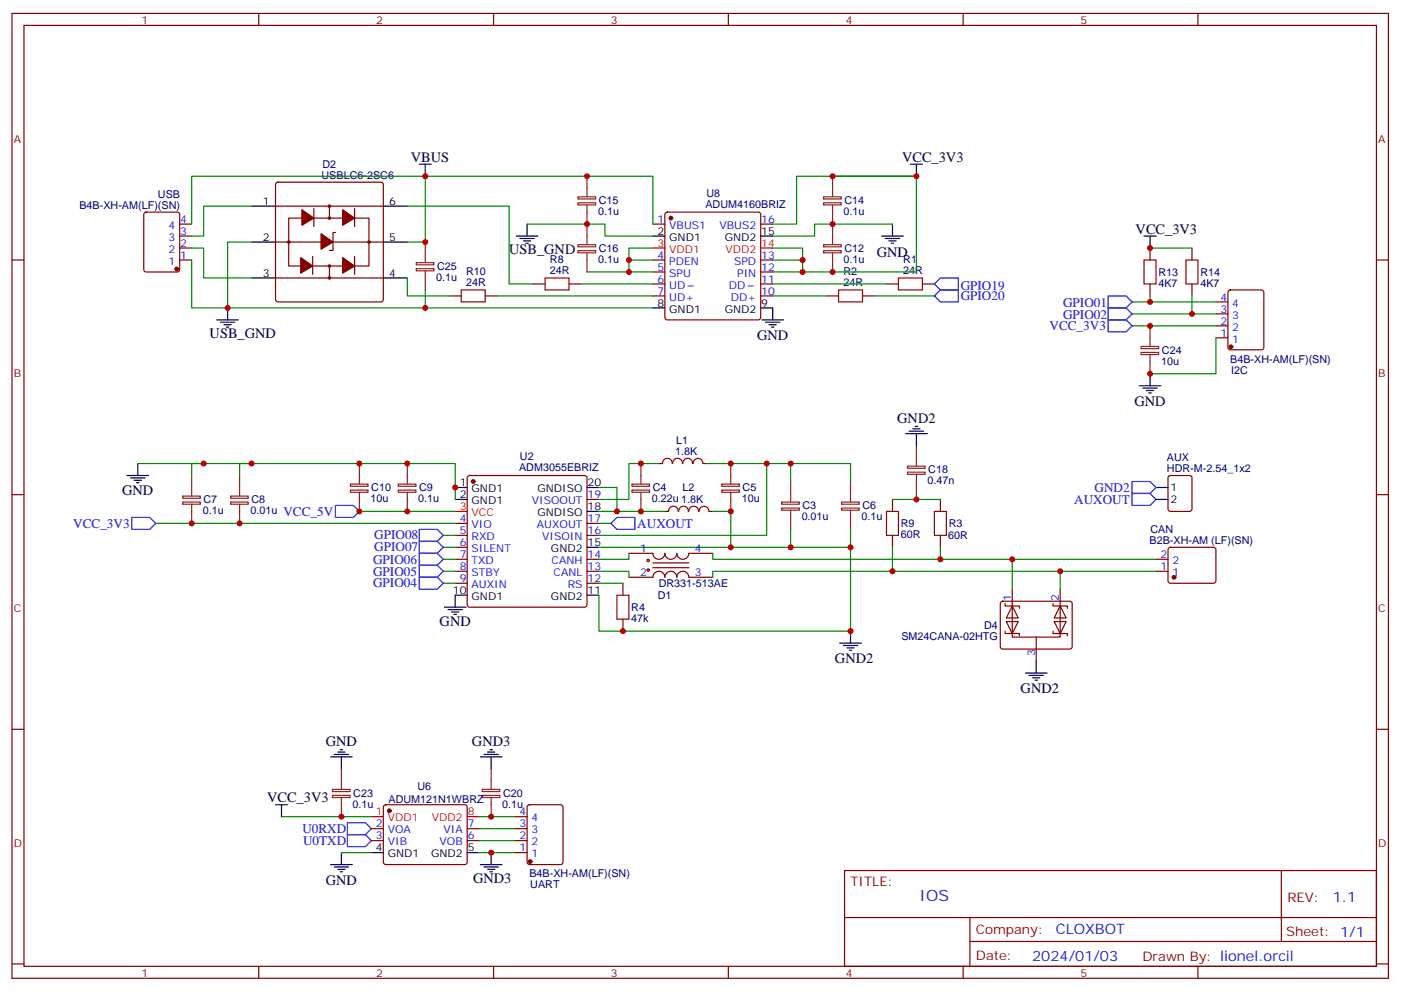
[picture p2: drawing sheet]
<svg xmlns="http://www.w3.org/2000/svg" width="413mm" height="292mm" viewBox="0 0 413 292" stroke-linecap="round" stroke-linejoin="round" font-family="sans-serif">
<g fill="none" stroke="#870000" stroke-width=".35">
<path d="M3.5 4h405.4v284.3h-405.4zM7.1 7.5h398.2v277.3h-398.2zM76.2 4v3.5M145.3 4v3.5M214.5 4v3.5M283.6 4v3.5M352.8 4v3.5M3.5 76.6h3.6M42.6 62.7l.4-.2h9.2l.7 .4v16.5l-.4 .7-9.5 .1-.6-.5-.1-16.5zM52.9 76.6h3.5M52.9 73.1h3.5M52.9 69.6h3.5"/>
<path d="M52.9 66h3.5M192.3 76.6h3.5M192.3 66h3.5M196 62.7l.5-.2h26.8l.5 .2 .2 .5v30.4l-.2 .5-.5 .2h-26.8l-.5-.3-.2-.4v-30.4zM224 76.6h3.5M224 66h3.5M338.7 73.1v3.5M351 73.1v3.5M405.3 76.6h3.6M132.3 87.2h3.5M142.9 87.2h3.5M157 83.7h3.5"/>
<path d="M167.6 83.7h3.5M192.3 83.7h3.5M192.3 87.2h3.5M192.3 80.2h3.5M224 83.7h3.5M224 87.2h3.5M224 80.2h3.5M243.4 87.2h3.5M254 87.2h3.5M261.1 83.7h3.5M271.6 83.7h3.6M338.7 83.7v3.5"/>
<path d="M351 83.7v3.5M358.1 99.6h3.5M358.1 96h3.5M358.1 92.5h3.5M358.1 89h3.5M361.8 85.6l.5-.2h9.2l.6 .5 .1 16.5-.5 .6-9.4 .1-.6-.5-.1-16.5zM197.9 136.6a1.41 1.41 0 0 0-1.4-1.5 1.41 1.41 0 0 0-1.4 1.5h-1.1M198.1 136.6a1.41 1.41 0 0 1 1.4-1.5 1.41 1.41 0 0 1 1.4 1.5M201.1 136.6a1.41 1.41 0 0 1 1.4-1.5 1.41 1.41 0 0 1 1.4 1.5M204.2 136.6a1.41 1.41 0 0 1 1.4-1.5 1.41 1.41 0 0 1 1.4 1.5M207.1 136.6h1M3.5 145.8h3.6"/>
<path d="M134.1 154.2h3.5M134.1 157.8h3.5M137.8 140.3l.5-.2h33.9l.5 .2 .2 .5v37.4l-.3 .5-.4 .2h-33.9l-.5-.2-.2-.5v-37.4zM172.9 154.2h3.5M172.9 157.8h3.5M172.9 147.2h3.5M199.7 150.7a1.41 1.41 0 0 0-1.4-1.5 1.41 1.41 0 0 0-1.4 1.5h-1.1M199.9 150.7a1.41 1.41 0 0 1 1.4-1.5 1.41 1.41 0 0 1 1.4 1.5M202.9 150.7a1.41 1.41 0 0 1 1.4-1.5 1.41 1.41 0 0 1 1.4 1.5M205.9 150.7a1.41 1.41 0 0 1 1.4-1.5 1.41 1.41 0 0 1 1.4 1.5M208.8 150.7h1.1M262.8 147.2v3.5"/>
<path d="M262.8 157.8v3.5M276.9 147.2v3.5M276.9 157.8v3.5M344.2 140.3l.5-.2h5.6l.7 .5v9.4l-.4 .7h-5.9l-.7-.5v-9.4zM405.3 145.8h3.6M134.1 161.3h3.5M134.1 164.8h3.5M134.1 168.3h3.5M134.1 171.9h3.5M172.9 164.8h3.5M172.9 168.3h3.5M172.9 171.9h3.5"/>
<path d="M183.4 171.9v3.5M185.2 170.1h7.1a1.76 1.76 0 0 1 1.7-1.8 1.76 1.76 0 0 1 1.8 1.8 1.76 1.76 0 0 1 1.8-1.8 1.76 1.76 0 0 1 1.7 1.8 1.76 1.76 0 0 1 1.8-1.8 1.76 1.76 0 0 1 1.7 1.8h7.1M185.2 163.1h7.1a1.76 1.76 0 0 0 1.7 1.7 1.76 1.76 0 0 0 1.8-1.7 1.76 1.76 0 0 0 1.8 1.7 1.76 1.76 0 0 0 1.7-1.7 1.76 1.76 0 0 0 1.8 1.7 1.76 1.76 0 0 0 1.7-1.7h7.1M192.3 167.3h10.5M192.3 165.9h10.5M294.8 177.4l.5-.2h20l.4 .7v12.9l-.7 .5-20-.1-.4-.6v-12.7zM296 177.9v.7h4.2v.7M298.1 178.6l1.8 3.5h-3.6zM298.1 173.6v14.1h14.1v-14.1M310.1 177.9v.7h4.2v.7M312.2 178.6l1.8 3.5h-3.6zM340.4 164.8h3.6"/>
<path d="M340.4 168.3h3.6M344.2 161.5l.5-.2h12.7l.5 .2 .2 .5-.1 9.4-.6 .5-13-.1-.4-.6v-9.2zM183.4 182.5v3.5M296 186v.7h4.2v.7M296.3 183.2h3.6l-1.8 3.5zM305.2 187.7v7.1M310.1 186v.7h4.2v.7M310.4 183.2h3.6l-1.8 3.5zM3.5 214.9h3.6M405.3 214.9h3.6M113.1 237.3l.5-.2h23.3l.5 .2 .2 .5-.1 16.5-.6 .5-23.6-.1-.4-.6v-16.3zM155.5 237.3l.4-.2h9.2l.7 .5v16.5l-.5 .6-9.4 .1-.6-.5-.1-16.5z"/>
<path d="M109.4 244.2h3.5M109.4 247.7h3.5M137.6 244.2h3.5M137.6 247.7h3.5M151.7 244.2h3.5M151.7 247.7h3.5M151.7 251.2h3.5M151.7 240.7h3.5M248.7 256.5h156.6v28.3h-156.6zM377.3 256.6v20.8M248.7 270.4h156.5M285.6 277.4h119.6"/>
<path d="M285.6 270.4v14.1M3.5 284.1h3.6M76.2 284.8v3.5M145.3 284.8v3.5M214.5 284.8v3.5M283.6 284.8v3.5M352.8 284.8v3.5M405.3 284.1h3.6"/>
<circle cx="190.9" cy="165.2" r=".35"/>
<circle cx="190.9" cy="168" r=".35"/>
</g>
<g fill="none" stroke="#000" stroke-width=".35">
<path d="M123.5 48.4h3.5M125.2 48.4v3.5M268.1 48.4h3.5M269.9 48.4v3.5M152 69.6h6.4M153.1 70.3h4.2M154.2 71h2.1M154.9 71.7h.7M155.2 66v3.6M192.3 69.6h3.5M224 69.6h3.5M259.6 69.6h6.4"/>
<path d="M260.7 70.3h4.2M261.8 71h2.1M262.5 71.7h.7M262.8 66v3.6M336.9 69.6h3.5M338.7 69.6v3.5M192.3 90.7h3.5M224 90.7h3.5v3.6M224.4 94.3h6.3M225.4 95h4.3M226.5 95.7h2.1M227.2 96.4h.7"/>
<path d="M335.5 113.7h6.3M336.5 114.4h4.3M337.6 115.1h2.1M338.3 115.8h.7M338.7 110.1v3.6M40.6 136.6v3.5M266.7 127.8h6.3M267.8 127.1h4.2M268.8 126.4h2.1M269.5 125.7h.7M269.9 127.8v3.5M37.4 140.1h6.3"/>
<path d="M38.5 140.8h4.2M39.5 141.5h2.1M40.2 142.2h.7M134.1 143.7h3.5M134.1 147.2h3.5M172.9 143.7h3.5M172.9 150.7h3.5M340.4 143.7h3.6M340.4 147.2h3.6M130.9 178.9h6.3M131.9 179.6h4.3M137.6 175.4h-3.5v3.5"/>
<path d="M172.9 175.4h3.5M172.9 161.3h3.5M133 180.3h2.1M133.7 181h.7M247.3 189.5h6.3M248.4 190.2h4.2M249.4 190.9h2.1M250.1 191.6h.7M250.5 186v3.5M302 198.3h6.3M303 199h4.3M304.1 199.7h2.1"/>
<path d="M305.2 194.8v3.5M304.8 200.4h.7M81.1 237.1h3.6M82.9 237.1v3.6M97.4 223h6.3M98.4 222.3h4.3M99.5 221.6h2.1M100.2 220.9h.7M100.5 223v3.6M141.5 223h6.3M142.5 222.3h4.3M143.6 221.6h2.1"/>
<path d="M144.3 220.9h.7M144.6 223v3.6M97.4 254.8h6.3M98.4 255.5h4.3M99.5 256.2h2.1M100.2 256.9h.7M100.5 251.2v3.6M109.4 251.2h3.5M137.6 251.2h3.5M141.5 254.8h6.3M142.5 255.5h4.3M143.6 256.2h2.1"/>
<path d="M144.3 256.9h.7M144.6 251.2v3.6"/>
</g>
<g fill="#870000" stroke="#870000" stroke-width=".35">
<circle cx="139.3" cy="141.9" r=".53"/>
<circle cx="345.7" cy="170.1" r=".53"/>
<circle cx="52" cy="79.3" r=".53"/>
<circle cx="114.7" cy="238.9" r=".53"/>
<circle cx="156.1" cy="253.9" r=".53"/>
<circle cx="197.6" cy="64.3" r=".53"/>
<circle cx="362.5" cy="102.2" r=".53"/>
</g>
<path d="M192.3 73.1h3.5M224 73.1h3.5M134.1 150.7h3.5M109.4 240.7h3.5M137.6 240.7h3.5" fill="none" stroke="#f00" stroke-width=".35"/>
<g fill="none" stroke="#8c2424" stroke-width=".35">
<path d="M170.2 58h5.2v.6h-5.2zM170.2 59.8h5.2v.6h-5.2zM172.9 51.9v6M242.5 58h5.2v.6h-5.2zM242.5 59.8h5.2v.6h-5.2zM245.2 51.9v6M170.2 72.1h5.2v.6h-5.2zM170.2 73.9h5.2v.6h-5.2zM172.9 60.4v11.6M172.9 74.5v5.7M242.5 72.1h5.2v.6h-5.2zM242.5 73.9h5.2v.6h-5.2z"/>
<path d="M245.2 60.4v11.6M245.2 74.5v5.7M338.7 96v6M336 102.1h5.2v.6h-5.2zM336 103.9h5.2v.6h-5.2zM338.7 104.5v5.6M105.8 136.6v6M119.9 136.6v6M188.7 136.6v6M215.2 136.6v6M267.2 137.4h5.2v.6h-5.2zM267.2 139.1h5.2v.7h-5.2z"/>
<path d="M269.9 131.3v6M269.9 139.8v5.6M53.8 146.2h5.2v.6h-5.2zM53.8 148h5.2v.6h-5.2zM56.4 140.1v6M56.4 148.6v5.6M67.9 146.2h5.2v.6h-5.2zM67.9 148h5.2v.6h-5.2zM70.6 140.1v6M70.6 148.6v5.6M103.2 142.7h5.2v.6h-5.2zM103.2 144.4h5.2v.7h-5.2z"/>
<path d="M105.8 145.1v5.6M117.3 142.7h5.2v.6h-5.2zM117.3 144.4h5.2v.7h-5.2zM119.9 145.1v5.6M186.1 142.7h5.2v.6h-5.2zM186.1 144.4h5.2v.7h-5.2zM188.7 145.1v5.6M212.5 142.7h5.2v.6h-5.2zM212.5 144.4h5.2v.7h-5.2zM215.2 145.1v5.6M230.2 148h5.2v.6h-5.2zM230.2 149.7h5.2v.7h-5.2z"/>
<path d="M232.8 141.9v6M232.8 150.4v5.6M247.8 148h5.2v.6h-5.2zM247.8 149.7h5.2v.7h-5.2zM250.5 141.9v6M250.5 150.4v5.6M97.9 232.6h5.2v.7h-5.2zM97.9 234.4h5.2v.6h-5.2zM100.5 226.6v6M100.5 235v5.7M142 232.6h5.2v.7h-5.2zM142 234.4h5.2v.6h-5.2z"/>
<path d="M144.6 226.6v6M144.6 235v5.7"/>
</g>
<g fill="none" stroke="#008700" stroke-width=".35">
<path d="M245.2 51.9h24.7M269.9 51.9v28.3h-42.4M269.9 51.9h-35.3v14.1h-7.1M155.2 66h23v3.6h14.1M185.2 76.6h7.1M192.3 73.1h-7.1v7.1h-12.3M227.5 73.1h8.9v7.1M227.5 76.6h8.9M262.8 66h-22.9v3.6h-12.4M338.7 73.1h12.3M146.4 87.2h45.9M171.1 83.7h21.2"/>
<path d="M185.2 80.2h7.1M227.5 83.7h33.6M227.5 87.2h15.9M257.5 87.2h17.7M333.4 96h24.7M333.4 92.5h24.7M333.4 89h24.7M338.7 87.2v1.8M351 87.2v5.3M358.1 99.6v10.5h-19.4M40.6 136.6h19.4M74.1 136.6h-17.7v3.5"/>
<path d="M194 136.6h-8.8v10.6h-8.8M208.1 136.6h17.7v21.2h-49.4M225.8 136.6h7v5.3M232.8 136.6h17.7v5.3M45.9 154.2h88.2M70.6 140.1v-3.5h63.5v10.6M105.8 150.7h28.3M130.5 157.8h3.6M176.4 143.7h5.3v7M176.4 150.7h19.4M176.4 154.2h3.5M209.9 150.7h5.3v10.6"/>
<path d="M232.8 156v5.3M250.5 156v5.3h-74.1M269.9 145.4v1.8h-7.1M269.9 147.2h7M130.5 168.3h3.6M130.5 171.9h3.6M130.5 164.8h3.6M130.5 161.3h3.6M176.4 168.3h8.8v1.8M176.4 171.9h7M185.2 163.1v1.7h-8.8M209.9 163.1v1.7h130.5"/>
<path d="M209.9 170.1v-1.8h102.3v5.3M250.5 161.3v24.7h-74.1v-10.6M262.8 161.3v7M276.9 161.3v3.5M298.1 164.8v8.8M312.2 168.3h28.2M82.9 240.7h26.5M100.5 251.2h8.9M141.1 240.7h10.6M141.1 251.2h10.6M141.1 244.2h10.6M141.1 247.7h10.6"/>
</g>
<g fill="none" stroke="#00f" stroke-width=".35">
<path d="M275.2 83.7l1.7-1.8h5.3v3.5h-5.3zM275.2 87.2l1.7-1.8h5.3v3.6h-5.3zM326.3 94.3h5.3l1.8 1.7-1.8 1.8h-5.3zM326.3 90.7h5.3l1.8 1.8-1.8 1.8h-5.3zM326.3 87.2h5.3l1.8 1.8-1.8 1.7h-5.3zM38.8 152.5h5.3l1.8 1.7-1.8 1.8h-5.3zM98.8 148.9h5.3l1.7 1.8-1.7 1.8h-5.3zM123.5 159.5h5.3l1.7 1.8-1.7 1.8h-5.3zM123.5 156h5.3l1.7 1.8-1.7 1.7h-5.3zM179.9 154.2l1.8-1.7h5.3v3.5h-5.3zM333.4 145.4h5.3l1.7 1.8-1.7 1.7h-5.3zM333.4 141.9h5.3l1.7 1.8-1.7 1.7h-5.3z"/>
<path d="M123.5 170.1h5.3l1.7 1.8-1.7 1.7h-5.3zM123.5 166.6h5.3l1.7 1.7-1.7 1.8h-5.3zM123.5 163.1h5.3l1.7 1.7-1.7 1.8h-5.3zM102.3 246h5.3l1.8 1.7-1.8 1.8h-5.3zM102.3 242.4h5.3l1.8 1.8-1.8 1.8h-5.3z"/>
</g>
<path d="M336.9 76.6h3.5v7.1h-3.5zM349.2 76.6h3.6v7.1h-3.6zM135.8 85.4h7.1v3.6h-7.1zM160.5 81.9h7.1v3.5h-7.1zM246.9 85.4h7.1v3.6h-7.1zM264.6 81.9h7v3.5h-7zM261.1 150.7h3.5v7.1h-3.5zM275.2 150.7h3.5v7.1h-3.5zM181.7 175.4h3.5v7.1h-3.5z" fill="none" stroke="#a10000" stroke-width=".35"/>
<path d="M81.4 53.9l.4-.2h30.4l.5 .2 .2 .5v33.9l-.2 .5-.5 .2h-30.4l-.5-.3-.2-.4v-33.9z" fill="#fff" stroke="#870000" stroke-width=".35"/>
<path d="M74.1 60.7h7M74.1 71.3h7M112.9 60.7h7M112.9 71.3h7M63.9 94.3h6.3M64.9 95h4.2M66 95.7h2.1M66.7 96.4h.7M67 90.7v3.6M74.1 81.9h7M112.9 81.9h7" fill="none" stroke="#000" stroke-width=".35"/>
<g fill="none" stroke="#870000" stroke-width=".35">
<path d="M81.1 60.7h31.8M81.1 71.3h31.8M85 64.3h23.7v14.1h-23.7zM92.1 75.6v5.3M92.4 61.5v5.2M97 60.7v3.6M97 78.4v3.5M98.8 68.5h-.7v5.3h-1.1M104.4 61.5v5.2M104.4 75.6v5.3M81.1 81.9h31.8"/>
<circle cx="85" cy="71.3" r=".35"/>
<circle cx="97" cy="78.4" r=".35"/>
<circle cx="97" cy="64.3" r=".35"/>
<circle cx="97" cy="60.7" r=".35"/>
<circle cx="108.7" cy="71.3" r=".35"/>
<circle cx="97" cy="81.9" r=".35"/>
</g>
<g fill="#870000" stroke="#870000" stroke-width=".35">
<path d="M94.5 68.9l3.6 2.4-3.6 2.1z"/>
<path d="M88.9 61.8l3.5 2.5-3.5 2.1z"/>
<path d="M100.9 61.8l3.5 2.5-3.5 2.1z"/>
<path d="M88.5 75.9l3.6 2.5-3.6 2.1z"/>
<path d="M100.9 75.9l3.5 2.5-3.5 2.1z"/>
</g>
<path d="M125.2 51.9v19.4h-5.3M56.4 73.1h3.6v8.8h14.1M56.4 76.6v14.1h10.6M56.4 66v-14.1h135.9v14.1M74.1 60.7h-14.1v8.9h-3.6M74.1 71.3h-7.1v19.4M119.9 60.7h30v23h7.1M67 90.7h125.3M119.9 81.9v5.3h12.4M125.2 85.4v5.3" fill="none" stroke="#008700" stroke-width=".35"/>
<path d="M122.6 77.4h5.2v.6h-5.2zM122.6 79.2h5.2v.6h-5.2zM125.2 71.3v6M125.2 79.8v5.6" fill="none" stroke="#8c2424" stroke-width=".35"/>
<g fill="#c00">
<circle cx="119.9" cy="150.7" r=".88"/>
<circle cx="105.8" cy="150.7" r=".88"/>
<circle cx="134.1" cy="143.7" r=".88"/>
<circle cx="119.9" cy="136.6" r=".88"/>
<circle cx="105.8" cy="136.6" r=".88"/>
<circle cx="74.1" cy="136.6" r=".88"/>
<circle cx="60" cy="136.6" r=".88"/>
<circle cx="188.7" cy="136.6" r=".88"/>
<circle cx="188.7" cy="150.7" r=".88"/>
<circle cx="215.2" cy="136.6" r=".88"/>
<circle cx="225.8" cy="136.6" r=".88"/>
<circle cx="232.8" cy="136.6" r=".88"/>
<circle cx="232.8" cy="161.3" r=".88"/>
<circle cx="250.5" cy="161.3" r=".88"/>
<circle cx="181.7" cy="150.7" r=".88"/>
<circle cx="215.2" cy="161.3" r=".88"/>
<circle cx="215.2" cy="150.7" r=".88"/>
<circle cx="183.4" cy="186" r=".88"/>
<circle cx="250.5" cy="186" r=".88"/>
<circle cx="56.4" cy="154.2" r=".88"/>
<circle cx="70.6" cy="154.2" r=".88"/>
<circle cx="276.9" cy="164.8" r=".88"/>
<circle cx="269.9" cy="147.2" r=".88"/>
<circle cx="298.1" cy="164.8" r=".88"/>
<circle cx="312.2" cy="168.3" r=".88"/>
<circle cx="262.8" cy="168.3" r=".88"/>
<circle cx="185.2" cy="76.6" r=".88"/>
<circle cx="236.4" cy="80.2" r=".88"/>
<circle cx="236.4" cy="76.6" r=".88"/>
<circle cx="144.6" cy="240.7" r=".88"/>
<circle cx="100.5" cy="240.7" r=".88"/>
<circle cx="144.6" cy="251.2" r=".88"/>
<circle cx="338.7" cy="96" r=".88"/>
<circle cx="338.7" cy="110.1" r=".88"/>
<circle cx="338.7" cy="73.1" r=".88"/>
<circle cx="351" cy="92.5" r=".88"/>
<circle cx="338.7" cy="89" r=".88"/>
<circle cx="245.2" cy="51.9" r=".88"/>
<circle cx="269.9" cy="51.9" r=".88"/>
<circle cx="185.2" cy="80.2" r=".88"/>
<circle cx="172.9" cy="66" r=".88"/>
<circle cx="245.2" cy="66" r=".88"/>
<circle cx="245.2" cy="80.2" r=".88"/>
<circle cx="172.9" cy="51.9" r=".88"/>
<circle cx="125.2" cy="51.9" r=".88"/>
<circle cx="125.2" cy="90.7" r=".88"/>
<circle cx="67" cy="90.7" r=".88"/>
<circle cx="125.2" cy="71.3" r=".88"/>
</g>
<text font-size="4.6" fill="#00f" x="270.8" y="265.6">IOS</text>
<g font-size="4.2">
<text x="121" y="47.7">VBUS</text>
<text x="265.6" y="47.7">VCC_3V3</text>
<text x="334.4" y="68.9">VCC_3V3</text>
<text x="149.9" y="74.9">USB_GND</text>
<text x="258.2" y="75.6">GND</text>
<text x="61.7" y="99.6">USB_GND</text>
<text x="223" y="100.3">GND</text>
<text x="334.1" y="119.7">GND</text>
<text x="264.2" y="124.6">GND2</text>
<text x="36" y="145.8">GND</text>
<text x="129.5" y="184.6">GND</text>
<text x="245.9" y="195.5">GND2</text>
<text x="300.6" y="204.3">GND2</text>
<text x="96" y="219.9">GND</text>
<text x="139" y="219.8">GND3</text>
<text x="78.7" y="236.4">VCC_3V3</text>
<text x="96" y="260.9">GND</text>
<text x="139.3" y="260.1">GND3</text>
</g>
<g font-size="4.2" fill="#00f">
<text x="392.5" y="265.8">1.1</text>
<text x="310.9" y="275.4">CLOXBOT</text>
<text x="304" y="283.2">2024/01/03</text>
</g>
<g font-size="3.9" fill="#00f">
<text x="282.9" y="85.3">GPIO19</text>
<text x="282.9" y="88.5">GPIO20</text>
<text x="313.1" y="93.9">GPIO02</text>
<text x="313.1" y="90.3">GPIO01</text>
<text x="309.1" y="97.3">VCC_3V3</text>
<text x="316.3" y="148.4">AUXOUT</text>
<text x="322.3" y="144.9">GND2</text>
<text x="21.6" y="155.5">VCC_3V3</text>
<text x="83.5" y="152">VCC_5V</text>
<text x="187.7" y="155.6">AUXOUT</text>
<text x="110.2" y="158.9">GPIO08</text>
<text x="109.9" y="166.1">GPIO06</text>
<text x="110.2" y="162.5">GPIO07</text>
<text x="109.9" y="173.1">GPIO04</text>
<text x="109.9" y="169.6">GPIO05</text>
<text x="89.1" y="245.4">U0RXD</text>
<text x="89.3" y="248.9">U0TXD</text>
</g>
<g font-size="3.9" fill="#800">
<text x="250.5" y="261.1">TITLE:</text>
<text x="379.1" y="265.8">REV:</text>
<text x="287.4" y="275.3">Company:</text>
<text x="378.7" y="275.9">Sheet: 1/1</text>
<text x="287.4" y="283">Date:</text>
<text x="336.4" y="283.1">Drawn By: lionel.orcil</text>
</g>
<g font-size="3.2" fill="#800">
<text x="41.6" y="6.9">1</text>
<text x="110.8" y="6.9">2</text>
<text x="179.9" y="6.9">3</text>
<text x="249.1" y="6.9">4</text>
<text x="318.2" y="6.9">5</text>
<text x="4.1" y="42.1">A</text>
<text x="405.9" y="42.1">A</text>
<text x="4.1" y="111.2">B</text>
<text x="405.9" y="111.2">B</text>
<text x="4.1" y="180.3">C</text>
<text x="405.9" y="180.3">C</text>
<text x="4.1" y="249.5">D</text>
<text x="405.9" y="249.5">D</text>
<text x="41.6" y="287.8">1</text>
<text x="110.8" y="287.8">2</text>
<text x="179.9" y="287.8">3</text>
<text x="249.1" y="287.8">4</text>
<text x="318.2" y="287.8">5</text>
</g>
<g font-size="3.2" fill="#000080">
<text x="94.7" y="52.6">USBLC6-2SC6</text>
<text x="94.9" y="49.4">D2</text>
<text x="46.5" y="58.3">USB</text>
<text x="208" y="58">U8</text>
<text x="23.4" y="61.5">B4B-XH-AM(LF)(SN)</text>
<text x="176.1" y="63.3">0.1u</text>
<text x="176.4" y="60.1">C15</text>
<text x="207.7" y="61.2">ADUM4160BRIZ</text>
<text x="248.4" y="63.3">0.1u</text>
<text x="248.7" y="60.1">C14</text>
<text x="161.9" y="77.6">R8</text>
<text x="176.1" y="77.5">0.1u</text>
<text x="176.4" y="74.2">C16</text>
<text x="248.4" y="77.5">0.1u</text>
<text x="248.7" y="74.2">C12</text>
<text x="266" y="77.6">R1</text>
<text x="128.5" y="82.7">0.1u</text>
<text x="128.7" y="79.5">C25</text>
<text x="137.2" y="81.1">R10</text>
<text x="161.9" y="80.9">24R</text>
<text x="248.4" y="81.1">R2</text>
<text x="266" y="80.9">24R</text>
<text x="341.1" y="81.3">R13</text>
<text x="353.5" y="81.3">R14</text>
<text x="137.2" y="84.4">24R</text>
<text x="248.4" y="84.4">24R</text>
<text x="341.1" y="84.5">4K7</text>
<text x="353.5" y="84.5">4K7</text>
<text x="341.9" y="107.4">10u</text>
<text x="342.2" y="104.2">C24</text>
<text x="362.3" y="106.8">B4B-XH-AM(LF)(SN)</text>
<text x="362.5" y="110.1">I2C</text>
<text x="199.1" y="130.7">L1</text>
<text x="153.1" y="135.6">U2</text>
<text x="198.9" y="134">1.8K</text>
<text x="343.6" y="135.9">AUX</text>
<text x="152.9" y="138.8">ADM3055EBRIZ</text>
<text x="273.1" y="142.7">0.47n</text>
<text x="273.4" y="139.5">C18</text>
<text x="343.6" y="139.1">HDR-M-2.54_1x2</text>
<text x="59.9" y="148.3">C7</text>
<text x="74.1" y="148.3">C8</text>
<text x="109.1" y="148">10u</text>
<text x="109.3" y="144.8">C10</text>
<text x="123.2" y="148">0.1u</text>
<text x="123.4" y="144.8">C9</text>
<text x="192" y="148">0.22u 1.8K</text>
<text x="192.2" y="144.8">C4</text>
<text x="201" y="144.8">L2</text>
<text x="218.4" y="148">10u</text>
<text x="218.7" y="144.8">C5</text>
<text x="59.7" y="151.5">0.1u</text>
<text x="73.8" y="151.5">0.01u</text>
<text x="236.1" y="153.3">0.01u</text>
<text x="236.3" y="150.1">C3</text>
<text x="253.7" y="153.3">0.1u</text>
<text x="254" y="150.1">C6</text>
<text x="265.3" y="155.4">R9</text>
<text x="279.4" y="155.4">R3</text>
<text x="265.3" y="158.5">60R</text>
<text x="279.2" y="158.9">60R</text>
<text x="338.5" y="160.2">B2B-XH-AM (LF)(SN)</text>
<text x="338.8" y="157">CAN</text>
<text x="194" y="173">DR331-513AE</text>
<text x="193.7" y="176.5">D1</text>
<text x="185.9" y="183.3">47k</text>
<text x="185.9" y="180">R4</text>
<text x="289.8" y="185.4">D4</text>
<text x="265.5" y="188.5">SM24CANA-02HTG</text>
<text x="122.9" y="232.7">U6</text>
<text x="103.8" y="238">0.1u</text>
<text x="104" y="234.7">C23</text>
<text x="114.4" y="236.5">ADUM121N1WBRZ</text>
<text x="147.9" y="238">0.1u</text>
<text x="148.1" y="234.7">C20</text>
<text x="155.9" y="258.5">B4B-XH-AM(LF)(SN)</text>
<text x="156.2" y="261.8">UART</text>
</g>
<g font-size="3.2" fill="#00f">
<text x="53.1" y="65.7">4</text>
<text x="193.6" y="65.7">1</text>
<text x="224.2" y="65.7">16</text>
<text x="49.6" y="71">3</text>
<text x="49.6" y="67.5">4</text>
<text x="53.1" y="69.2">3</text>
<text x="197.1" y="67.5">VBUS1</text>
<text x="211.9" y="67.5">VBUS2</text>
<text x="49.6" y="74.5">2</text>
<text x="53.1" y="76.3">1</text>
<text x="53.1" y="72.7">2</text>
<text x="193.6" y="76.3">4</text>
<text x="224.2" y="76.3">13</text>
<text x="49.6" y="78">1</text>
<text x="193.6" y="79.8">5</text>
<text x="193.6" y="83.3">6</text>
<text x="197.1" y="78">PDEN</text>
<text x="197.1" y="81.6">SPU</text>
<text x="216.2" y="78">SPD</text>
<text x="217.1" y="81.6">PIN</text>
<text x="224.2" y="83.3">11</text>
<text x="224.2" y="79.8">12</text>
<text x="193.6" y="86.9">7</text>
<text x="197.1" y="85.1">UD</text>
<text x="197.1" y="88.6">UD+</text>
<text x="214.6" y="85.1">DD</text>
<text x="215.2" y="88.6">DD+</text>
<text x="224.2" y="86.9">10</text>
<text x="359.4" y="88.6">4</text>
<text x="359.4" y="95.7">2</text>
<text x="359.4" y="92.1">3</text>
<text x="362.9" y="93.9">3</text>
<text x="362.9" y="90.4">4</text>
<text x="359.4" y="99.2">1</text>
<text x="362.9" y="101">1</text>
<text x="362.9" y="97.4">2</text>
<text x="156.6" y="148.6">VISOOUT</text>
<text x="173" y="146.8">19</text>
<text x="135.4" y="153.9">4</text>
<text x="138.9" y="155.6">VIO</text>
<text x="158.1" y="155.6">AUXOUT</text>
<text x="173" y="153.9">17</text>
<text x="135.4" y="157.4">5</text>
<text x="135.4" y="160.9">6</text>
<text x="138.9" y="159.2">RXD</text>
<text x="159.7" y="159.2">VISOIN</text>
<text x="173" y="157.4">16</text>
<text x="135.4" y="164.5">7</text>
<text x="135.4" y="168">8</text>
<text x="138.9" y="162.7">SILENT</text>
<text x="138.9" y="166.2">TXD</text>
<text x="162.4" y="166.2">CANH</text>
<text x="173" y="168">13</text>
<text x="173" y="164.5">14</text>
<text x="188.5" y="162.7">1</text>
<text x="204.6" y="162.7">4</text>
<text x="341.8" y="168">1</text>
<text x="341.8" y="164.5">2</text>
<text x="345.3" y="166.2">2</text>
<text x="135.4" y="171.5">9</text>
<text x="138.9" y="169.8">STBY</text>
<text x="138.9" y="173.3">AUXIN</text>
<text x="163" y="169.8">CANL</text>
<text x="167.2" y="173.3">RS</text>
<text x="173" y="171.5">12</text>
<text x="188.5" y="169.8">2</text>
<text x="204.6" y="169.8">3</text>
<text x="345.3" y="169.8">1</text>
<text x="297.7" y="177.2" transform="rotate(-90 297.7 177.2)">1</text>
<text x="311.9" y="177.2" transform="rotate(-90 311.9 177.2)">2</text>
<text x="304.8" y="193.3" transform="rotate(-90 304.8 193.3)">3</text>
<text x="110.7" y="243.8">2</text>
<text x="114.2" y="245.6">VOA</text>
<text x="130.6" y="245.6">VIA</text>
<text x="137.8" y="243.8">7</text>
<text x="153" y="243.8">3</text>
<text x="153" y="240.3">4</text>
<text x="156.5" y="245.6">3</text>
<text x="156.5" y="242.1">4</text>
<text x="110.7" y="247.4">3</text>
<text x="114.2" y="249.1">VIB</text>
<text x="129.4" y="249.1">VOB</text>
<text x="137.8" y="247.4">6</text>
<text x="153" y="250.9">1</text>
<text x="153" y="247.4">2</text>
<text x="156.5" y="249.1">2</text>
<text x="156.5" y="252.7">1</text>
</g>
<g font-size="3.2">
<text x="77.4" y="60.4">1</text>
<text x="114.7" y="60.4">6</text>
<text x="77.4" y="71">2</text>
<text x="114.7" y="71">5</text>
<text x="193.6" y="69.2">2</text>
<text x="197.1" y="71">GND1</text>
<text x="213.4" y="71">GND2</text>
<text x="224.2" y="69.2">15</text>
<text x="77.4" y="81.6">3</text>
<text x="114.7" y="81.6">4</text>
<text x="193.6" y="90.4">8</text>
<text x="197.1" y="92.1">GND1</text>
<text x="213.4" y="92.1">GND2</text>
<text x="224.2" y="90.4">9</text>
<text x="135.4" y="143.3">1</text>
<text x="173" y="143.3">20</text>
<text x="135.4" y="146.8">2</text>
<text x="138.9" y="145.1">GND1</text>
<text x="138.9" y="148.6">GND1</text>
<text x="158.3" y="145.1">GNDISO</text>
<text x="344.7" y="144.7">1</text>
<text x="344.7" y="148.2">2</text>
<text x="158.3" y="152.1">GNDISO</text>
<text x="173" y="150.4">18</text>
<text x="173" y="160.9">15</text>
<text x="162.3" y="162.7">GND2</text>
<text x="133.4" y="175">10</text>
<text x="138.9" y="176.8">GND1</text>
<text x="162.3" y="176.8">GND2</text>
<text x="173" y="175">11</text>
<text x="110.7" y="250.9">4</text>
<text x="137.8" y="250.9">5</text>
<text x="114.2" y="252.7">GND1</text>
<text x="127" y="252.7">GND2</text>
</g>
<g font-size="3.2" fill="#f00">
<text x="193.6" y="72.7">3</text>
<text x="197.1" y="74.5">VDD1</text>
<text x="213.6" y="74.5">VDD2</text>
<text x="224.2" y="72.7">14</text>
<text x="135.4" y="150.4">3</text>
<text x="138.9" y="152.1">VCC</text>
<text x="110.7" y="240.3">1</text>
<text x="114.2" y="242.1">VDD1</text>
<text x="127.2" y="242.1">VDD2</text>
<text x="137.8" y="240.3">8</text>
</g>
</svg>
